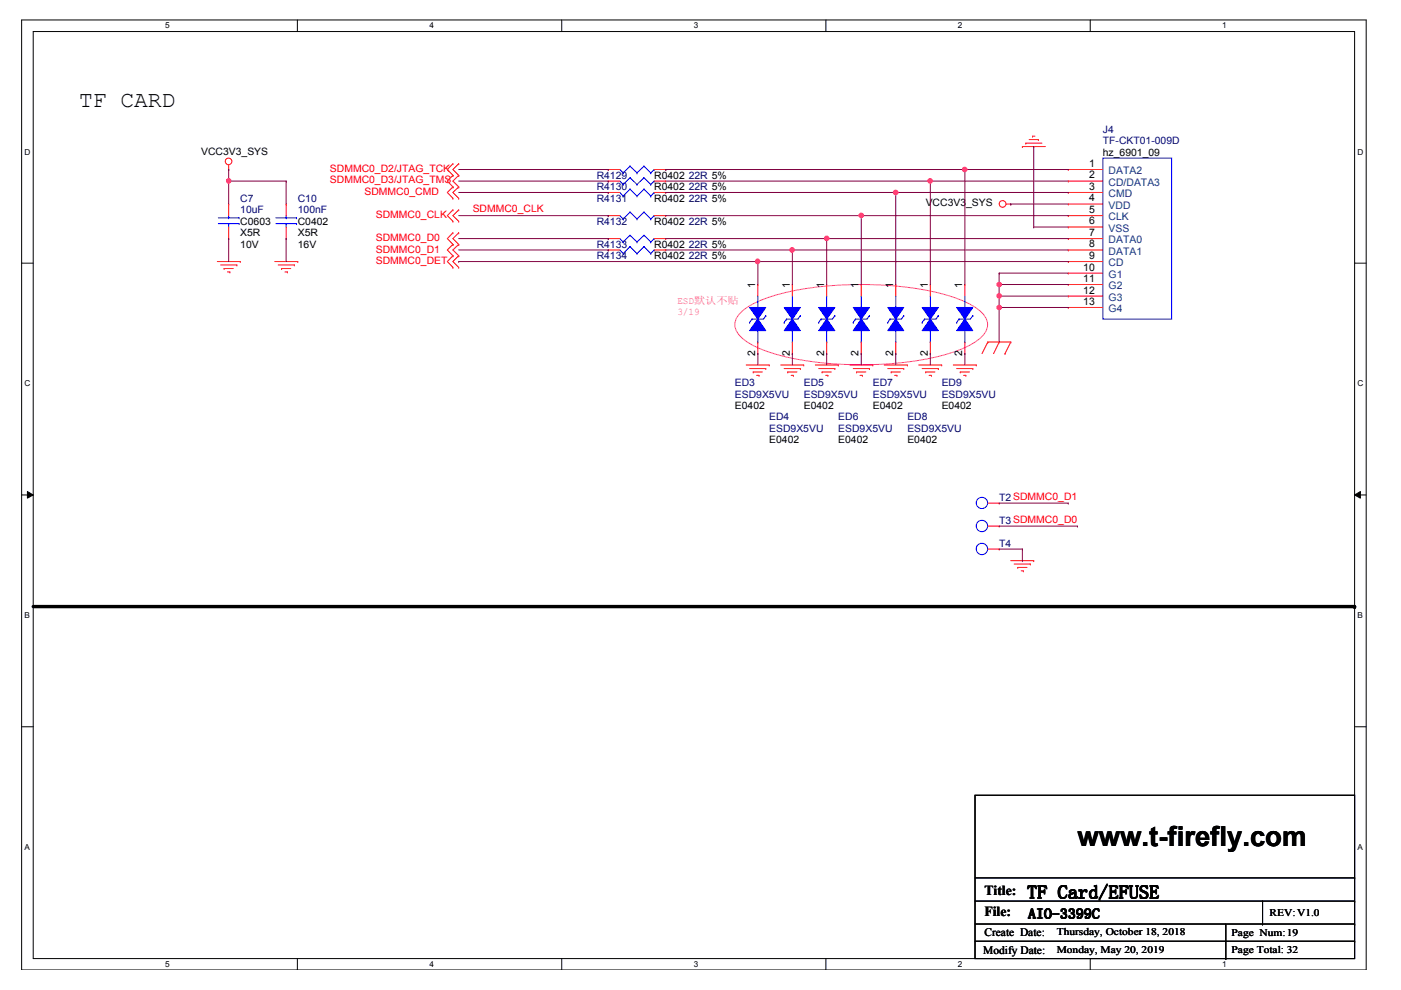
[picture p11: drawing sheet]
<svg xmlns="http://www.w3.org/2000/svg" width="297mm" height="210mm" viewBox="0 0 297 210" stroke-linecap="round" stroke-linejoin="round" font-family="sans-serif">
<path d="M4.6 4.2h285.1v201.5h-285.1zM7 6.7h280.2v196.5h-280.2z" fill="none" stroke="#000" stroke-width=".21"/>
<g fill="#fff">
<path d="M35 4.5h1v1.9h-1z"/>
<path d="M35 203.5h1v1.9h-1z"/>
</g>
<path d="M63 4.2v2.5M63 203.2v2.5" fill="none" stroke="#000" stroke-width=".21"/>
<g fill="#fff">
<path d="M91 4.5h1v1.9h-1z"/>
<path d="M91 203.5h1v1.9h-1z"/>
</g>
<path d="M119.1 4.2v2.5M119.1 203.2v2.5" fill="none" stroke="#000" stroke-width=".21"/>
<g fill="#fff">
<path d="M147.1 4.5h.9v1.9h-.9z"/>
<path d="M147.1 203.5h.9v1.9h-.9z"/>
</g>
<path d="M175.1 4.2v2.5M175.1 203.2v2.5" fill="none" stroke="#000" stroke-width=".21"/>
<g fill="#fff">
<path d="M203.1 4.5h.9v1.9h-.9z"/>
<path d="M203.1 203.5h.9v1.9h-.9z"/>
</g>
<path d="M231.2 4.2v2.5M231.2 203.2v2.5" fill="none" stroke="#000" stroke-width=".21"/>
<g fill="#fff">
<path d="M259.1 4.5h1v1.9h-1z"/>
<path d="M259.1 203.5h1v1.9h-1z"/>
<path d="M5.2 31.2h1.2v1.9h-1.2z"/>
<path d="M287.8 31.2h1.3v1.9h-1.3z"/>
<path d="M5.2 80.3h1.2v2h-1.2z"/>
<path d="M287.8 80.3h1.3v2h-1.3z"/>
</g>
<path d="M4.6 55.8h2.4M287.2 55.8h2.5" fill="none" stroke="#000" stroke-width=".21"/>
<g fill="#fff">
<path d="M5.2 129.5h1.2v1.9h-1.2z"/>
<path d="M287.8 129.5h1.2v1.9h-1.2z"/>
</g>
<path d="M4.6 104.9h2.4M5.8 104.2l1.2 .7-1.2 .7zM287.2 104.9l1.2-.7v1.4zM287.2 104.9h2.5" fill="none" stroke="#000" stroke-width=".21"/>
<path d="M5.8 104.2l1.2 .7-1.2 .7zM287.2 104.9l1.2-.7v1.4z" fill="#000"/>
<g fill="#fff">
<path d="M5.2 178.6h1.2v2h-1.2z"/>
<path d="M287.8 178.6h1.2v2h-1.2z"/>
</g>
<g fill="none" stroke="#000" stroke-width=".21">
<path d="M4.6 154.1h2.4M287.2 154.1h2.5M206.7 168.6h80.5v34.6h-80.5zM206.7 186.1h80.5M206.7 191h80.5M206.7 195.9h80.5M206.7 199.6h80.5M259.9 195.9v7.3M267.7 195.9h.1M267.7 191v4.9M287.2 186.1h.1M287.2 191h.1"/>
<path d="M287.2 195.9h.1M287.2 199.6h.1M259.9 203.2h.1"/>
</g>
<path d="M7 128.6h280.2" fill="none" stroke="#000" stroke-width=".72"/>
<circle cx="287.2" cy="128.6" r=".36" fill="#000"/>
<path d="M156.9 66.4a17.2 17.2 0 0 1 7.6-3.8 74.4 74.4 0 0 1 36.2 0 17.3 17.3 0 0 1 7.6 3.8 3.2 3.2 0 0 1 0 4.8 17.3 17.3 0 0 1-7.6 3.9 74.4 74.4 0 0 1-36.2 0 17.2 17.2 0 0 1-7.6-3.9 3.2 3.2 0 0 1 0-4.8z" fill="none" stroke="#f0f" stroke-width=".21"/>
<g fill="none" stroke="#f00" stroke-width=".21">
<path d="M48.5 35.9h.1M48.5 35v.9M96 34.7h.1M96 37.2h.1M96 39.6h.1M96 34.7l-1.2 1.2 1.2 1.3M96 37.2l-1.2 1.2 1.2 1.2M96 39.6l-1.2 1.2 1.2 1.2M97.3 34.7h.1M97.3 37.2h.1M97.3 39.6h.1M97.3 34.7l-1.3 1.2 1.3 1.3"/>
<path d="M97.3 37.2l-1.3 1.2 1.3 1.2M97.3 39.6l-1.3 1.2 1.3 1.2M129 35.9h.1M129 35.9h2.4M138.7 35.9h2.5M141.2 35.9h.1M216.8 31.1h.1M216.8 31.1h4.8M217.5 30.4h.1M217.5 30.4h3.4M218.2 29.6h1.9M218.9 28.9h.1"/>
<path d="M218.9 28.9h.5M220.1 29.6h.1M46.1 55.5h4.8M46.8 56.2h3.4M47.5 56.9h.1M47.5 56.9h2M48.2 57.7h.5M48.7 57.7h.1M50.2 56.2h.1M50.9 55.5h.1M58.3 55.5h4.8M59 56.2h3.4"/>
<path d="M59.7 56.9h.1M59.7 56.9h2M60.4 57.7h.5M60.7 43.3h.1M60.7 50.6h.1M60.7 43.3v2.4M60.7 48.1v2.5M60.9 57.7h.1M62.4 56.2h.1M63.1 55.5h.1M96 42h.1M96 44.5h.1"/>
<path d="M96 46.9h.1M96 49.4h.1M96 51.8h.1M96 54.2h.1M96 56.7h.1M96 44.5l-1.2 1.2 1.2 1.2M96 49.4l-1.2 1.2 1.2 1.2M96 51.8l-1.2 1.2 1.2 1.2M96 54.2l-1.2 1.3 1.2 1.2M97.3 42h.1M97.3 44.5h.1M97.3 46.9h.1"/>
<path d="M97.3 49.4h.1M97.3 51.8h.1M97.3 54.2h.1M97.3 56.7h.1M97.3 44.5l-1.3 1.2 1.3 1.2M97.3 49.4l-1.3 1.2 1.3 1.2M97.3 51.8l-1.3 1.2 1.3 1.2M97.3 54.2l-1.3 1.3 1.3 1.2M129 50.6h.1M129 40.8h.1M129 50.6h2.4M129 40.8h2.4"/>
<path d="M138.7 50.6h2.5M138.7 40.8h2.5M141.2 50.6h.1M141.2 40.8h.1M213.3 43.3h1M214.3 43.3h.1M158.2 77.4h4.9M158.9 78.1h3.5M159.7 78.9h.1M159.7 78.9h1.9M160.4 79.6h.5M160.9 79.6h.1"/>
<path d="M162.4 78.1h.1M163.1 77.4h.1M165.5 77.4h4.9M166.3 78.1h3.4M167 78.9h.1M167 78.9h2M167.7 79.6h.5M168.2 79.6h.1M169.7 78.1h.1M170.4 77.4h.1M172.9 77.4h4.8M173.6 78.1h3.4"/>
<path d="M174.3 78.9h.1M174.3 78.9h1.9M175.1 79.6h.4M175.5 79.6h.1M177 78.1h.1M177.7 77.4h.1M180.2 77.4h4.9M180.9 78.1h3.4M181.6 78.9h.1M181.6 78.9h2M182.3 79.6h.6M182.9 79.6h.1"/>
<path d="M184.3 78.1h.1M185.1 77.4h.1M187.5 77.4h4.9M188.2 78.1h3.4M188.9 78.9h.1M188.9 78.9h2M189.7 79.6h.5M190.2 79.6h.1M191.6 78.1h.1M192.4 77.4h.1M194.8 77.4h4.9M195.5 78.1h3.4"/>
<path d="M196.3 78.9h.1M196.3 78.9h1.9M197 79.6h.5M197.5 79.6h.1M198.9 78.1h.1M199.7 77.4h.1M202.1 77.4h4.9M202.8 78.1h3.5M203.6 78.9h.1M203.6 78.9h1.9M204.3 79.6h.5M204.8 79.6h.1"/>
<path d="M206.3 78.1h.1M207 77.4h.1M209.4 72.5h.1M209.4 72.5l-1.2 2.5M209.4 72.5h4.9M211.8 72.5h.1M211.8 72.5l-1.1 2.5M213.1 75h.1M214.3 72.5h.1M214.3 72.5l-1.2 2.5M209.4 106.7h2.4M211.8 106.7h.1"/>
<path d="M214.3 118.9h4.9M215 119.6h3.5M218.5 119.6h.1M219.2 118.9h.1M215.8 120.3h.1M215.8 120.3h1.9M216.5 121h.5M217 121h.1"/>
<circle cx="48.5" cy="34.2" r=".7"/>
<circle cx="212.6" cy="43.2" r=".71"/>
</g>
<g fill="none" stroke="#00f" stroke-width=".21">
<path d="M131.4 35.9l.7 .8M132.1 36.7h.1M133.6 35.2h.1M133.6 35.2l-1.5 1.5M133.6 35.2l1.5 1.5M135.1 36.7h.1M136.5 35.2h.1M136.5 35.2l-1.4 1.5M136.5 35.2l1.5 1.5M138 36.7h.1M138.7 35.9h.1M138.7 35.9l-.7 .8"/>
<path d="M58.5 47.4h4.4M58.5 46.2h4.4M60.7 46.2h.1M60.7 47.4h.1M60.7 45.7v.5M60.7 47.4v.7M62.9 47.4h.1M62.9 46.2h.1M131.4 50.6l.7 .7M131.4 40.8l.7 .8M132.1 51.3h.1M132.1 41.6h.1"/>
<path d="M133.6 49.9h.1M133.6 40.1h.1M133.6 49.9l-1.5 1.4M133.6 49.9l1.5 1.4M133.6 40.1l-1.5 1.5M133.6 40.1l1.5 1.5M135.1 51.3h.1M135.1 41.6h.1M136.5 49.9h.1M136.5 40.1h.1M136.5 49.9l-1.4 1.4M136.5 49.9l1.5 1.4"/>
<path d="M136.5 40.1l-1.4 1.5M136.5 40.1l1.5 1.5M138 51.3h.1M138 41.6h.1M138.7 50.6h.1M138.7 40.8h.1M138.7 50.6l-.7 .7M138.7 40.8l-.7 .8M188.7 67.6h.1M188.7 67.6h2.4M189.9 65.2h.1M189.9 72.5h.1"/>
<path d="M189.9 62.8v2.4M189.9 70.1v2.4"/>
<circle cx="208.2" cy="106.6" r="1.2"/>
</g>
<path d="M188.2 65.2h3.4l-1.7 2.4z" fill-rule="evenodd" fill="#00f"/>
<path d="M188.2 65.2h3.4l-1.7 2.4zM188.2 68.4h.1M188.7 67.6l-.5 .8M191.6 66.9h.1M191.6 66.9l-.5 .7" fill="none" stroke="#00f" stroke-width=".21"/>
<path d="M189.9 67.6l1.7 2.5h-3.4z" fill-rule="evenodd" fill="#00f"/>
<g fill="none" stroke="#00f" stroke-width=".21">
<path d="M166.8 67.6h.1M166.8 67.6h2.4M168 65.2h.1M168 72.5h.1M168 62.8v2.4M168 70.1v2.4M189.9 67.6l1.7 2.5h-3.4z"/>
<circle cx="208.2" cy="111.5" r="1.21"/>
</g>
<path d="M189.9 60.3h.1M189.9 75h.1M189.9 60.3v2.5M189.9 72.5v2.5M209.4 111.5h2.4M211.8 111.5h.1" fill="none" stroke="#f00" stroke-width=".21"/>
<path d="M166.3 65.2h3.4l-1.7 2.4z" fill-rule="evenodd" fill="#00f"/>
<path d="M166.3 65.2h3.4l-1.7 2.4zM166.3 68.4h.1M166.8 67.6l-.5 .8M169.7 66.9h.1M169.7 66.9l-.5 .7" fill="none" stroke="#00f" stroke-width=".21"/>
<path d="M168 67.6l1.7 2.5h-3.4z" fill-rule="evenodd" fill="#00f"/>
<g fill="none" stroke="#00f" stroke-width=".21">
<path d="M131.4 38.4l.7 .7M132.1 39.1h.1M133.6 37.7h.1M133.6 37.7l-1.5 1.4M133.6 37.7l1.5 1.4M135.1 39.1h.1M136.5 37.7h.1M136.5 37.7l-1.4 1.4M136.5 37.7l1.5 1.4M138 39.1h.1M138.7 38.4h.1M138.7 38.4l-.7 .7"/>
<path d="M233.8 33.5h14.6v34.1h-14.6zM131.4 45.7l.7 .7M131.4 53l.7 .8M132.1 46.4h.1M132.1 53.8h.1M133.6 45h.1M133.6 52.3h.1M133.6 45l-1.5 1.4M133.6 45l1.5 1.4M133.6 52.3l-1.5 1.5M133.6 52.3l1.5 1.5M135.1 46.4h.1"/>
<path d="M135.1 53.8h.1M136.5 45h.1M136.5 52.3h.1M136.5 45l-1.4 1.4M136.5 45l1.5 1.4M136.5 52.3l-1.4 1.5M136.5 52.3l1.5 1.5M138 46.4h.1M138 53.8h.1M138.7 45.7h.1M138.7 53h.1M138.7 45.7l-.7 .7"/>
<path d="M138.7 53l-.7 .8M168 67.6l1.7 2.5h-3.4zM181.4 67.6h.1M181.4 67.6h2.4M182.6 65.2h.1M182.6 72.5h.1M182.6 62.8v2.4M182.6 70.1v2.4"/>
<circle cx="208.2" cy="116.4" r="1.21"/>
</g>
<g fill="none" stroke="#f00" stroke-width=".21">
<path d="M129 38.4h.1M129 38.4h2.4M138.7 38.4h2.5M141.2 38.4h.1M226.5 38.4h.1M226.5 35.9h.1M226.5 38.4h7.3M226.5 35.9h7.3M129 45.7h.1M129 53h.1M129 45.7h2.4M129 53h2.4"/>
<path d="M138.7 45.7h2.5M138.7 53h2.5M141.2 45.7h.1M141.2 53h.1M226.5 40.8h.1M226.5 43.3h.1M226.5 45.7h.1M226.5 48.1h.1M226.5 50.6h.1M226.5 53h.1M226.5 55.5h.1M226.5 57.9h.1"/>
<path d="M226.5 40.8h7.3M226.5 43.3h7.3M226.5 45.7h7.3M226.5 48.1h7.3M226.5 50.6h7.3M226.5 53h7.3M226.5 55.5h7.3M226.5 57.9h7.3M168 60.3h.1M168 75h.1M168 60.3v2.5M168 72.5v2.5"/>
<path d="M226.5 60.3h.1M226.5 62.8h.1M226.5 65.2h.1M226.5 60.3h7.3M226.5 62.8h7.3M226.5 65.2h7.3M209.4 116.4h2.4M211.8 116.4h.1"/>
</g>
<path d="M180.9 65.2h3.4l-1.7 2.4z" fill-rule="evenodd" fill="#00f"/>
<path d="M180.9 65.2h3.4l-1.7 2.4zM180.9 68.4h.1M181.4 67.6l-.5 .8M184.3 66.9h.1M184.3 66.9l-.5 .7" fill="none" stroke="#00f" stroke-width=".21"/>
<path d="M182.6 67.6l1.7 2.5h-3.4z" fill-rule="evenodd" fill="#00f"/>
<path d="M174.1 67.6h.1M174.1 67.6h2.4M175.3 65.2h.1M175.3 72.5h.1M175.3 62.8v2.4M175.3 70.1v2.4M182.6 67.6l1.7 2.5h-3.4z" fill="none" stroke="#00f" stroke-width=".21"/>
<path d="M182.6 60.3h.1M182.6 75h.1M182.6 60.3v2.5M182.6 72.5v2.5" fill="none" stroke="#f00" stroke-width=".21"/>
<path d="M173.6 65.2h3.4l-1.7 2.4z" fill-rule="evenodd" fill="#00f"/>
<path d="M173.6 65.2h3.4l-1.7 2.4zM173.6 68.4h.1M174.1 67.6l-.5 .8M177 66.9h.1M177 66.9l-.5 .7" fill="none" stroke="#00f" stroke-width=".21"/>
<path d="M175.3 67.6l1.7 2.5h-3.4z" fill-rule="evenodd" fill="#00f"/>
<path d="M175.3 67.6l1.7 2.5h-3.4zM203.3 67.6h.1M203.3 67.6h2.5M204.6 65.2h.1M204.6 72.5h.1M204.6 62.8v2.4M204.6 70.1v2.4" fill="none" stroke="#00f" stroke-width=".21"/>
<path d="M175.3 60.3h.1M175.3 75h.1M175.3 60.3v2.5M175.3 72.5v2.5" fill="none" stroke="#f00" stroke-width=".21"/>
<path d="M202.8 65.2h3.5l-1.7 2.4z" fill-rule="evenodd" fill="#00f"/>
<path d="M202.8 65.2h3.5l-1.7 2.4zM202.8 68.4h.1M203.3 67.6l-.5 .8M206.3 66.9h.1M206.3 66.9l-.5 .7" fill="none" stroke="#00f" stroke-width=".21"/>
<path d="M204.6 67.6l1.7 2.5h-3.5z" fill-rule="evenodd" fill="#00f"/>
<path d="M196 67.6h.1M196 67.6h2.5M197.2 65.2h.1M197.2 72.5h.1M197.2 62.8v2.4M197.2 70.1v2.4M204.6 67.6l1.7 2.5h-3.5z" fill="none" stroke="#00f" stroke-width=".21"/>
<path d="M204.6 60.3h.1M204.6 75h.1M204.6 60.3v2.5M204.6 72.5v2.5" fill="none" stroke="#f00" stroke-width=".21"/>
<path d="M195.5 65.2h3.4l-1.7 2.4z" fill-rule="evenodd" fill="#00f"/>
<path d="M195.5 65.2h3.4l-1.7 2.4zM195.5 68.4h.1M196 67.6l-.5 .8M198.9 66.9h.1M198.9 66.9l-.4 .7" fill="none" stroke="#00f" stroke-width=".21"/>
<path d="M197.2 67.6l1.7 2.5h-3.4z" fill-rule="evenodd" fill="#00f"/>
<path d="M159.4 67.6h.1M159.4 67.6h2.5M160.7 65.2h.1M160.7 72.5h.1M160.7 62.8v2.4M160.7 70.1v2.4M197.2 67.6l1.7 2.5h-3.4z" fill="none" stroke="#00f" stroke-width=".21"/>
<path d="M197.2 60.3h.1M197.2 75h.1M197.2 60.3v2.5M197.2 72.5v2.5" fill="none" stroke="#f00" stroke-width=".21"/>
<path d="M158.9 65.2h3.5l-1.7 2.4z" fill-rule="evenodd" fill="#00f"/>
<path d="M158.9 65.2h3.5l-1.7 2.4zM158.9 68.4h.1M159.4 67.6l-.5 .8M162.4 66.9h.1M162.4 66.9l-.5 .7" fill="none" stroke="#00f" stroke-width=".21"/>
<path d="M160.7 67.6l1.7 2.5h-3.5z" fill-rule="evenodd" fill="#00f"/>
<path d="M46.3 47.4h4.4M46.3 46.2h4.4M48.5 46.2h.1M48.5 47.4h.1M48.5 45.7v.5M48.5 47.4v.7M50.7 47.4h.1M50.7 46.2h.1M160.7 67.6l1.7 2.5h-3.5z" fill="none" stroke="#00f" stroke-width=".21"/>
<path d="M48.5 43.3h.1M48.5 50.6h.1M48.5 43.3v2.4M48.5 48.1v2.5M160.7 60.3h.1M160.7 75h.1M160.7 60.3v2.5M160.7 72.5v2.5" fill="none" stroke="#f00" stroke-width=".21"/>
<path d="M48.5 38.4h.1M48.5 35.9h.1M48.5 35.9v7.4M48.5 50.6h.1M48.5 50.6v4.9M60.7 50.6h.1M60.7 50.6v4.9M189.9 40.8h.1M189.9 40.8v19.5M189.9 40.8h36.6" fill="none" stroke="#800040" stroke-width=".21"/>
<circle cx="48.5" cy="38.3" r=".47" fill="#f0f"/>
<circle cx="48.5" cy="38.3" r=".47" fill="none" stroke="#f0f" stroke-width=".21"/>
<path d="M48.5 38.4h.1M48.5 38.4h12.2M60.7 38.4h.1M60.7 38.4v4.9M211.8 65.2h.1M211.8 65.2v7.3M211.8 65.2h14.7" fill="none" stroke="#800040" stroke-width=".21"/>
<circle cx="211.8" cy="65.2" r=".47" fill="#f0f"/>
<circle cx="211.8" cy="65.2" r=".47" fill="none" stroke="#f0f" stroke-width=".21"/>
<path d="M211.8 60.3h.1M211.8 60.3h14.7" fill="none" stroke="#800040" stroke-width=".21"/>
<circle cx="211.8" cy="60.3" r=".47" fill="#f0f"/>
<circle cx="211.8" cy="60.3" r=".47" fill="none" stroke="#f0f" stroke-width=".21"/>
<path d="M211.8 62.8h.1M211.8 62.8v2.4M211.8 62.8h14.7" fill="none" stroke="#800040" stroke-width=".21"/>
<circle cx="211.8" cy="62.7" r=".47" fill="#f0f"/>
<circle cx="211.8" cy="62.7" r=".47" fill="none" stroke="#f0f" stroke-width=".21"/>
<g fill="none" stroke="#800040" stroke-width=".21">
<path d="M197.2 38.4h.1M197.2 38.4h29.3M197.2 38.4v21.9M204.6 35.9h.1M204.6 35.9h21.9M204.6 35.9v24.4M97.3 55.5h.1M97.3 55.5h129.2M97.3 45.7h31.7M129 45.7h.1M160.7 55.5h.1M160.7 55.5v4.8"/>
<path d="M168 53h.1M168 53h58.5M175.3 50.6h.1M175.3 50.6h51.2M175.3 50.6v9.7M182.6 45.7h.1M182.6 45.7h43.9M182.6 45.7v14.6M211.8 57.9h.1M211.8 57.9h14.7M211.8 57.9v4.9M214.3 43.3h.1"/>
<path d="M214.3 43.3h12.2M160.7 75h.1M160.7 75v2.4M168 75h.1M168 75v2.4M175.3 75h.1M175.3 75v2.4M182.6 75h.1M182.6 75v2.4M189.9 75h.1M189.9 75v2.4M197.2 75h.1"/>
<path d="M197.2 75v2.4M204.6 75h.1M204.6 75v2.4M211.8 60.3h.1"/>
</g>
<circle cx="160.6" cy="55.4" r=".48" fill="#f0f"/>
<circle cx="160.6" cy="55.4" r=".48" fill="none" stroke="#f0f" stroke-width=".21"/>
<g fill="none" stroke="#800040" stroke-width=".21">
<path d="M97.3 38.4h31.7M97.3 35.9h31.7M129 38.4h.1M129 35.9h.1M141.2 35.9h.1M141.2 35.9h63.4M97.3 40.8h31.7M97.3 50.6h31.7M97.3 53h31.7M129 40.8h.1M129 50.6h.1M129 53h.1"/>
<path d="M168 53h.1M168 53v7.3"/>
</g>
<circle cx="204.5" cy="35.9" r=".47" fill="#f0f"/>
<circle cx="204.5" cy="35.9" r=".47" fill="none" stroke="#f0f" stroke-width=".21"/>
<path d="M141.2 38.4h56M197.2 38.4h.1" fill="none" stroke="#800040" stroke-width=".21"/>
<circle cx="197.2" cy="38.3" r=".47" fill="#f0f"/>
<circle cx="197.2" cy="38.3" r=".47" fill="none" stroke="#f0f" stroke-width=".21"/>
<path d="M141.2 40.8h48.7M189.9 40.8h.1" fill="none" stroke="#800040" stroke-width=".21"/>
<circle cx="189.9" cy="40.8" r=".48" fill="#f0f"/>
<circle cx="189.9" cy="40.8" r=".48" fill="none" stroke="#f0f" stroke-width=".21"/>
<path d="M141.2 45.7h41.4M182.6 45.7h.1" fill="none" stroke="#800040" stroke-width=".21"/>
<circle cx="182.6" cy="45.7" r=".47" fill="#f0f"/>
<circle cx="182.6" cy="45.7" r=".47" fill="none" stroke="#f0f" stroke-width=".21"/>
<path d="M141.2 50.6h34.1M175.3 50.6h.1" fill="none" stroke="#800040" stroke-width=".21"/>
<circle cx="175.3" cy="50.5" r=".47" fill="#f0f"/>
<circle cx="175.3" cy="50.5" r=".47" fill="none" stroke="#f0f" stroke-width=".21"/>
<path d="M141.2 53h26.8M168 53h.1" fill="none" stroke="#800040" stroke-width=".21"/>
<circle cx="167.9" cy="53" r=".47" fill="#f0f"/>
<circle cx="167.9" cy="53" r=".47" fill="none" stroke="#f0f" stroke-width=".21"/>
<path d="M219.2 31.1h.1M219.2 31.1v17M219.2 48.1h.1M219.2 48.1h7.3M211.8 111.5h16.6M211.8 106.7h14.7M211.8 116.4h5M216.8 116.4h.1M216.8 118.9h.1M216.8 116.4v2.5M226.5 106.7h.1M228.4 111.5h.1" fill="none" stroke="#800040" stroke-width=".21"/>
<circle cx="48.5" cy="38.3" r=".47" fill="#f0f"/>
<circle cx="48.5" cy="38.3" r=".47" fill="none" stroke="#f0f" stroke-width=".21"/>
<circle cx="211.8" cy="65.2" r=".47" fill="#f0f"/>
<circle cx="211.8" cy="65.2" r=".47" fill="none" stroke="#f0f" stroke-width=".21"/>
<circle cx="211.8" cy="60.3" r=".47" fill="#f0f"/>
<circle cx="211.8" cy="60.3" r=".47" fill="none" stroke="#f0f" stroke-width=".21"/>
<circle cx="211.8" cy="62.7" r=".47" fill="#f0f"/>
<circle cx="211.8" cy="62.7" r=".47" fill="none" stroke="#f0f" stroke-width=".21"/>
<circle cx="160.6" cy="55.4" r=".48" fill="#f0f"/>
<circle cx="160.6" cy="55.4" r=".48" fill="none" stroke="#f0f" stroke-width=".21"/>
<circle cx="204.5" cy="35.9" r=".47" fill="#f0f"/>
<circle cx="204.5" cy="35.9" r=".47" fill="none" stroke="#f0f" stroke-width=".21"/>
<circle cx="197.2" cy="38.3" r=".47" fill="#f0f"/>
<circle cx="197.2" cy="38.3" r=".47" fill="none" stroke="#f0f" stroke-width=".21"/>
<circle cx="189.9" cy="40.8" r=".48" fill="#f0f"/>
<circle cx="189.9" cy="40.8" r=".48" fill="none" stroke="#f0f" stroke-width=".21"/>
<circle cx="182.6" cy="45.7" r=".47" fill="#f0f"/>
<circle cx="182.6" cy="45.7" r=".47" fill="none" stroke="#f0f" stroke-width=".21"/>
<circle cx="175.3" cy="50.5" r=".47" fill="#f0f"/>
<circle cx="175.3" cy="50.5" r=".47" fill="none" stroke="#f0f" stroke-width=".21"/>
<circle cx="167.9" cy="53" r=".47" fill="#f0f"/>
<circle cx="167.9" cy="53" r=".47" fill="none" stroke="#f0f" stroke-width=".21"/>
<text font-size="5.8" x="228.4" y="179.4">www.t-firefly.com</text>
<text font-size="4.9" x="16.8" y="22.7">TF CARD</text>
<text font-size="3.9" x="217.8" y="190.5">TF Card/EFUSE</text>
<g font-size="2.9">
<text x="208.7" y="189.8">Title:</text>
<text x="208.7" y="194.2">File:</text>
<text x="218" y="194.7">AIO-3399C</text>
</g>
<g font-size="2.4">
<text x="208.5" y="202.2">Modify Date:</text>
<text x="208.7" y="198.5">Create Date:</text>
</g>
<g font-size="2.2" fill="#000080">
<text x="233.8" y="28.2">J4</text>
<text x="233.8" y="30.6">TF-CKT01-009D</text>
<text x="126.5" y="37.9">R4129</text>
<text x="126.5" y="40.4">R4130</text>
<text x="146" y="37.9">22R 5%</text>
<text x="146" y="40.4">22R 5%</text>
<text x="50.9" y="42.8">C7</text>
<text x="50.9" y="45.3">10uF</text>
<text x="63.1" y="42.8">C10</text>
<text x="63.1" y="45.3">100nF</text>
<text x="126.5" y="42.8">R4131</text>
<text x="126.5" y="47.7">R4132</text>
<text x="146" y="42.8">22R 5%</text>
<text x="146" y="47.7">22R 5%</text>
<text x="126.5" y="52.6">R4133</text>
<text x="146" y="52.6">22R 5%</text>
<text x="126.5" y="55">R4134</text>
<text x="146" y="55">22R 5%</text>
<text x="155.8" y="81.8">ED3</text>
<text x="170.4" y="81.8">ED5</text>
<text x="185.1" y="81.8">ED7</text>
<text x="199.7" y="81.8">ED9</text>
<text x="155.8" y="84.3">ESD9X5VU</text>
<text x="163.1" y="89.2">ED4</text>
<text x="170.4" y="84.3">ESD9X5VU</text>
<text x="177.7" y="89.2">ED6</text>
<text x="185.1" y="84.3">ESD9X5VU</text>
<text x="192.4" y="89.2">ED8</text>
<text x="199.7" y="84.3">ESD9X5VU</text>
<text x="163.1" y="91.6">ESD9X5VU</text>
<text x="177.7" y="91.6">ESD9X5VU</text>
<text x="192.4" y="91.6">ESD9X5VU</text>
<text x="211.9" y="106.2">T2 SDMMC0_D1</text>
<text x="211.9" y="111.1">T3 SDMMC0_D0</text>
<text x="211.9" y="116">T4</text>
</g>
<g font-size="2.2">
<text x="42.6" y="32.8">VCC3V3_SYS</text>
<text x="230.9" y="35.4">1</text>
<text x="233.8" y="33.1">hz_6901_09</text>
<text x="138.7" y="37.9">R0402</text>
<text x="138.7" y="40.4">R0402</text>
<text x="230.9" y="37.8">2</text>
<text x="230.9" y="40.3">3</text>
<text x="50.9" y="47.7">C0603</text>
<text x="63.1" y="47.7">C0402</text>
<text x="138.7" y="42.8">R0402</text>
<text x="138.7" y="47.7">R0402</text>
<text x="196.3" y="43.8">VCC3V3_SYS</text>
<text x="230.9" y="42.7">4</text>
<text x="230.9" y="45.2">5</text>
<text x="230.9" y="47.6">6</text>
<text x="50.9" y="50.1">X5R</text>
<text x="50.9" y="52.6">10V</text>
<text x="63.1" y="50.1">X5R</text>
<text x="63.1" y="52.6">16V</text>
<text x="138.7" y="52.6">R0402</text>
<text x="230.9" y="50">7</text>
<text x="230.9" y="52.5">8</text>
<text x="138.7" y="55">R0402</text>
<text x="229.7" y="57.4">10</text>
<text x="229.7" y="59.8">11</text>
<text x="230.9" y="54.9">9</text>
<text x="160.1" y="61.1" transform="rotate(-90 160.1 61.1)">1</text>
<text x="167.4" y="61.1" transform="rotate(-90 167.4 61.1)">1</text>
<text x="174.7" y="61.1" transform="rotate(-90 174.7 61.1)">1</text>
<text x="182" y="61.1" transform="rotate(-90 182 61.1)">1</text>
<text x="189.4" y="61.1" transform="rotate(-90 189.4 61.1)">1</text>
<text x="196.7" y="61.1" transform="rotate(-90 196.7 61.1)">1</text>
<text x="204" y="61.1" transform="rotate(-90 204 61.1)">1</text>
<text x="229.7" y="62.2">12</text>
<text x="229.7" y="64.6">13</text>
<text x="160.1" y="75.4" transform="rotate(-90 160.1 75.4)">2</text>
<text x="167.4" y="75.4" transform="rotate(-90 167.4 75.4)">2</text>
<text x="174.7" y="75.4" transform="rotate(-90 174.7 75.4)">2</text>
<text x="182" y="75.4" transform="rotate(-90 182 75.4)">2</text>
<text x="189.4" y="75.4" transform="rotate(-90 189.4 75.4)">2</text>
<text x="196.7" y="75.4" transform="rotate(-90 196.7 75.4)">2</text>
<text x="204" y="75.4" transform="rotate(-90 204 75.4)">2</text>
<text x="155.8" y="86.7">E0402</text>
<text x="170.4" y="86.7">E0402</text>
<text x="185.1" y="86.7">E0402</text>
<text x="199.7" y="86.7">E0402</text>
<text x="163.1" y="94">E0402</text>
<text x="177.7" y="94">E0402</text>
<text x="192.4" y="94">E0402</text>
<text x="269.2" y="194.1">REV:V1.0</text>
<text x="224" y="198.3">Thursday, October 18, 2018</text>
<text x="224" y="202">Monday, May 20, 2019</text>
<text x="261.1" y="198.5">Page Num:19</text>
<text x="261.1" y="202">Page Total: 32</text>
</g>
<g font-size="2.2" fill="#f00">
<text x="69.9" y="36.5">SDMMC0_D2/JTAG_TCK</text>
<text x="69.9" y="38.9">SDMMC0_D3/JTAG_TMS</text>
<text x="77.3" y="41.4">SDMMC0_CMD</text>
<text x="79.7" y="46.2">SDMMC0_CLK</text>
<text x="100.2" y="45">SDMMC0_CLK</text>
<text x="79.7" y="51.1">SDMMC0_D0</text>
<text x="79.7" y="53.6">SDMMC0_D1</text>
<text x="79.7" y="56">SDMMC0_DET</text>
</g>
<g font-size="2.2" fill="#004080">
<text x="235" y="39.4">CD/DATA3</text>
<text x="235" y="41.8">CMD</text>
<text x="235" y="37">DATA2</text>
<text x="235" y="44.3">VDD</text>
<text x="235" y="46.7">CLK</text>
<text x="235" y="49.1">VSS</text>
<text x="235" y="51.6">DATA0</text>
<text x="235" y="54">DATA1</text>
<text x="235" y="56.5">CD</text>
<text x="235" y="58.9">G1</text>
<text x="235" y="61.3">G2</text>
<text x="235" y="63.8">G3</text>
<text x="235" y="66.2">G4</text>
</g>
<g font-size="2.2" fill="#f0f">
<text x="143.6" y="64.6">ESD默默默默</text>
<text x="143.6" y="66.7">3/19</text>
</g>
<g font-size="1.7">
<text x="35" y="6">5</text>
<text x="91" y="6">4</text>
<text x="147.1" y="6">3</text>
<text x="203.1" y="6">2</text>
<text x="259.1" y="6">1</text>
<text x="5.2" y="32.8">D</text>
<text x="287.8" y="32.8">D</text>
<text x="5.2" y="81.9">C</text>
<text x="287.8" y="81.9">C</text>
<text x="5.2" y="131">B</text>
<text x="287.8" y="131">B</text>
<text x="5.2" y="180.2">A</text>
<text x="287.8" y="180.2">A</text>
<text x="35" y="205">5</text>
<text x="91" y="205">4</text>
<text x="147.1" y="205">3</text>
<text x="203.1" y="205">2</text>
<text x="259.1" y="205">1</text>
</g>
</svg>
